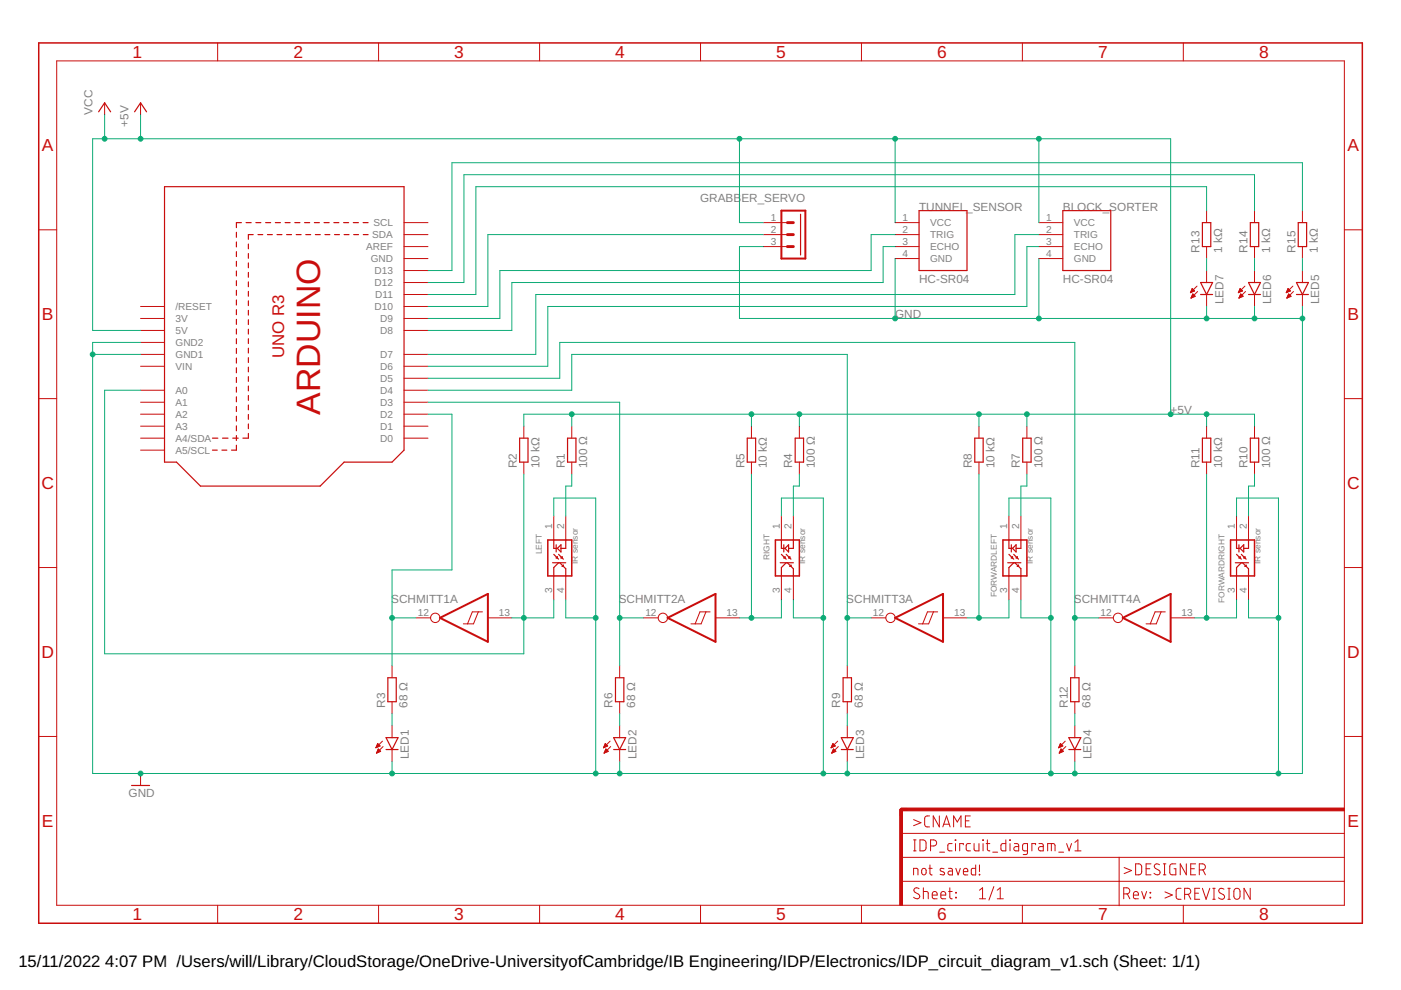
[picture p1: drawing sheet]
<svg xmlns="http://www.w3.org/2000/svg" width="297mm" height="210mm" viewBox="0 0 297 210" stroke-linecap="round" stroke-linejoin="round" font-family="sans-serif">
<g fill="#c90d0c" stroke="#c90d0c" stroke-width=".21">
<path d="M190.8 171.6h.5v20.3h-.5z"/>
<path d="M191.1 171.3h93.9v.6h-93.9z"/>
</g>
<g fill="none" stroke="#c90d0c" stroke-width=".21">
<path d="M12 12.9h273v179h-273zM46.1 9.1v3.8M80.3 9.1v3.8M114.4 9.1v3.8M148.5 9.1v3.8M182.6 9.1v3.8M216.8 9.1v3.8M250.9 9.1v3.8M22.2 21.8v2.5M29.8 21.8v2.5M8.2 48.7h3.8M85.7 59.9h5"/>
<path d="M85.7 57.4h5M85.7 54.8h5M85.7 52.3h5M85.7 47.2h5M85.7 49.7h5M161.9 52.3h5M161.9 47.2h5M161.9 49.7h5M189.8 54.8h5.1M189.8 52.3h5.1M189.8 47.2h5.1M189.8 49.7h5.1"/>
<path d="M220.3 54.8h5M220.3 52.3h5M220.3 47.2h5M220.3 49.7h5M255.8 44.7v2.5M255.8 52.3v2.5M255.8 57.4v2.5M266 44.7v2.5M266 52.3v2.5M266 57.4v2.5M276.1 44.7v2.5M276.1 52.3v2.5"/>
<path d="M276.1 57.4v2.5M285 48.7h3.8M29.8 77.7h5.1M29.8 75.1h5.1M29.8 70.1h5.1M29.8 67.5h5.1M29.8 65h5.1M29.8 72.6h5.1M85.7 77.7h5M85.7 75.1h5M85.7 70.1h5M85.7 67.5h5"/>
<path d="M85.7 65h5M85.7 62.4h5M252.4 61.9h.3M252.5 61.8h.4M252.5 61.7h.7M252.5 63.1h.1M252.6 61.6h.6M252.6 63h.3M252.6 61.4h.4M252.6 62.9h.6M252.7 62.8h.7M252.7 61.3h.2"/>
<path d="M252.8 61.2h.1M252.8 62.7h.4M252.8 62.5h.3M252.9 62.4h.1M252.9 62.3l.5 .5-.9 .4zM253.3 61.7l-.5-.5-.4 .9M253.3 61.7l-.9 .4M253.8 60.7l-1.4 1.4M253.9 61.8l-1.4 1.4M255.8 62.4v2.6M262.6 61.9h.2M262.7 61.8h.4"/>
<path d="M262.7 61.7h.7M262.7 63.1h.1M262.7 63h.4M262.8 61.6h.5M262.8 61.4h.4M262.8 62.9h.6M262.8 61.3h.3M262.8 62.8h.7M262.9 61.2h.1M262.9 62.7h.5M262.9 61.2l.5 .5-.8 .4zM263 62.5h.3"/>
<path d="M263 62.4h.2M263.1 62.3l.5 .5-.9 .4zM263.9 60.7l-1.3 1.4M264.1 61.8l-1.4 1.4M266 62.4v2.6M272.8 61.9h.2M272.8 61.8h.5M272.9 61.7h.7M272.9 63.1h.1M272.9 63h.3M272.9 61.6h.6M273 61.4h.4"/>
<path d="M273 62.9h.5M273 61.3h.3M273 62.8h.7M273.1 61.2h.1M273.1 62.7h.5M273.1 61.2l.5 .5-.9 .4zM273.1 62.5h.4M273.2 62.4h.1M273.2 62.3l.5 .5-.9 .4zM274.1 60.7l-1.4 1.4M274.2 61.8l-1.4 1.4M276.1 62.4v2.6"/>
<path d="M8.2 84.5h3.8M29.8 92.9h5.1M29.8 90.4h5.1M29.8 87.8h5.1M29.8 85.3h5.1M29.8 82.7h5.1M29.8 95.4h5.1M85.7 92.9h5M85.7 90.4h5M85.7 87.8h5M85.7 85.3h5M85.7 82.7h5"/>
<path d="M85.7 80.2h5M111.1 90.4v2.5M111.1 98v2.5M121.2 90.4v2.5M121.2 98v2.5M159.3 90.4v2.5M159.3 98v2.5M169.5 90.4v2.5M169.5 98v2.5M207.6 90.4v2.5M207.6 98v2.5M217.7 90.4v2.5"/>
<path d="M217.7 98v2.5M255.8 90.4v2.5M255.8 98v2.5M266 90.4v2.5M266 98v2.5M285 84.5h3.8M117.4 109.4v5.1M120 109.4v5.1M165.7 109.4v5.1M168.2 109.4v5.1M213.9 109.4v5.1M216.5 109.4v5.1"/>
<path d="M262.2 109.4v5.1M264.7 109.4v5.1M8.2 120.3h3.8M88.2 131h3.1M101.4 129.7l-1 2.6h-2.2M102.3 129.7h-2.2l-1 2.6M103.4 131h5.1M117.4 122.1v5.1M120 122.1v5.1M136.5 131h3.1M149.7 129.7l-1 2.6h-2.2M150.6 129.7h-2.2l-1 2.6"/>
<path d="M151.7 131h5.1M165.7 122.1v5.1M168.2 122.1v5.1M184.7 131h3.1M197.9 129.7l-1 2.6h-2.2M198.8 129.7h-2.2l-1 2.6M199.9 131h5.1M213.9 122.1v5.1M216.5 122.1v5.1M233 131h3.1M246.2 129.7l-1 2.6h-2.2M247.1 129.7h-2.2l-1 2.6"/>
<path d="M248.2 131h5.1M262.2 122.1v5.1M264.7 122.1v5.1M285 120.3h3.8M8.2 156.1h3.8M79.7 158.5h.1M79.8 158.4h.2M79.8 158.3h.5M79.9 158.2h.7M79.9 159.6h.1M79.9 158.1h.6M79.9 159.5h.3"/>
<path d="M80 157.9h.4M80 159.4h.5M80 157.8h.2M80 159.3h.7M80.1 159.2h.5M80.1 157.7h.1M80.1 159h.3M80.2 158.9h.1M80.2 158.8l.5 .5-.9 .4zM80.6 158.2l-.5-.6-.4 .9M80.6 158.2l-.9 .3M81.1 157.1l-1.4 1.4"/>
<path d="M81.2 158.3l-1.4 1.4M83.1 141.2v2.5M83.1 148.8v2.5M83.1 153.9v2.5M83.1 158.9v2.6M128 158.5v.1M128 158.4h.2M128.1 158.3h.4M128.1 158.2h.7M128.1 159.6h.1M128.2 158.1h.5M128.2 159.5h.3"/>
<path d="M128.2 157.9h.4M128.2 159.4h.6M128.3 157.8h.2M128.3 159.3h.6M128.3 157.7h.1M128.3 159.2h.5M128.3 157.6l.5 .6-.8 .3zM128.4 159h.3M128.4 158.9h.2M128.5 158.8l.5 .5-.9 .4zM129.3 157.1l-1.3 1.4M129.5 158.3l-1.4 1.4"/>
<path d="M131.4 141.2v2.5M131.4 148.8v2.5M131.4 153.9v2.5M131.4 158.9v2.6M176.2 158.5v.1M176.3 158.4h.2M176.3 158.3h.5M176.4 158.2h.7M176.4 159.6h.1M176.4 158.1h.6M176.4 159.5h.4M176.5 157.9h.4"/>
<path d="M176.5 159.4h.5M176.5 157.8h.2M176.5 159.3h.7M176.6 157.7h.1M176.6 159.2h.5M176.6 157.6l.5 .6-.9 .3zM176.6 159h.3M176.7 158.9h.1M176.7 158.8l.5 .5-.9 .4zM177.6 157.1l-1.4 1.4M177.7 158.3l-1.4 1.4M179.6 141.2v2.5"/>
<path d="M179.6 148.8v2.5M179.6 153.9v2.5M179.6 158.9v2.6M224.5 158.5h.1M224.5 158.4h.2M224.6 158.3h.4M224.6 159.6h.1M224.6 158.2h.7M224.7 158.1h.5M224.7 159.5h.3M224.7 157.9h.4M224.7 159.4h.6"/>
<path d="M224.8 157.8h.2M224.8 159.3h.6M224.8 157.7h.1M224.8 159.2h.5M224.9 159h.3M224.9 158.9h.2M225 158.8l.5 .5-.9 .4zM225.3 158.2l-.5-.6-.3 .9M225.3 158.2l-.8 .3M225.8 157.1l-1.3 1.4M226 158.3l-1.4 1.4M227.9 141.2v2.5"/>
<path d="M227.9 148.8v2.5M227.9 153.9v2.5M227.9 158.9v2.6M285 156.1h3.8M29.8 164v2.5M191.1 176.7h93.9M193.7 173.8l1.6 .6-1.6 .7M193.7 178.1h.5M194 178.1v2.3M195.1 178.1h.8l.4 .4v1.5l-.4 .4h-.8zM197.1 173h-.7l-.4 .5 .2 1.6 .2 .2h.7M197.3 179.4h.7a.65 .65 0 0 0 .6-.7 .65 .65 0 0 0-.6-.6h-.7v2.3"/>
<path d="M199.2 173v2.3l-1.3-2.3v2.3M199.9 175.3l.8-2.3 .7 2.3M200.1 174.8h1.2M201.9 178.9h-.7l-.2 .3 .1 1.1 .8 .1M202.2 175.3v-2.3l.8 1.3 .8-1.3v2.3M202.5 178.1l.1 .1zM202.6 178.9v1.5M204.2 179.1v-.2h-.7v1.5M204.7 174h.8M205.7 173h-1v2.3h1M205.8 178.9h-.7l-.2 .3 .1 1.1 .8 .1M206.5 178.9v1.3l.4 .2h.7v-1.5"/>
<path d="M208.4 178.1l.1 .1zM208.4 178.9v1.5M209.1 178.9h.8M209.3 178.1l.1 2.1 .5 .2M213.3 178.1v2.3h-.8l-.3-.4 .1-.9 .2-.2h.8M214.1 178.1l.1 .1zM214.1 178.9v1.5M215.1 178.9h.6l.3 .3v1.2h-.6a.46 .46 0 0 1-.5-.5 .46 .46 0 0 1 .5-.4h.6M219.6 179.1v-.2h-.8v1.5M220.3 178.9h.7l.2 .2v1.3h-.6a.46 .46 0 0 1-.4-.5 .46 .46 0 0 1 .4-.4h.6M222.9 178.9v1.5M226.1 178.9l.6 1.5 .5-1.5"/>
<path d="M227.9 178.6l.6-.5v2.3M46.1 191.9v3.8M80.3 191.9v3.8M114.4 191.9v3.8M148.5 191.9v3.8M182.6 191.9v3.8M191.1 186.9h93.9M191.1 181.8h93.9M193.7 185.5v-1.4h.7l.2 .2v1.2M193.7 180.4h.5M194.9 188.4a.58 .58 0 0 0-.9-.1 .58 .58 0 0 0 0 .9l.7 .4a.58 .58 0 0 1 .1 .9 .58 .58 0 0 1-.9-.1l-.2-.2M195.6 184.2l.3-.1 .3 .1 .2 .8a.48 .48 0 0 1-.5 .5 .48 .48 0 0 1-.5-.5z"/>
<path d="M195.8 189l.9 .1 .1 1.5M195.8 188.2v2.4M196.9 184.1h.7M197.2 183.4v1.9l.4 .2M197.7 189.8h1a.54 .54 0 0 0-.4-.8 .54 .54 0 0 0-.6 .5l.1 1 .9 .1M199.2 180.7h1.1M199.5 189.8h1a.54 .54 0 0 0-.4-.8 .54 .54 0 0 0-.6 .5l.1 1 .9 .1M200.2 184.2l-.7-.1-.2 .4 .9 .5v.4l-.2 .1-.7-.1M201.1 184.1h.6l.2 .3v1.1h-.5a.41 .41 0 0 1-.4-.4 .41 .41 0 0 1 .4-.4h.5M201.1 189h.8M201.4 188.2v2.1l.5 .3M202.6 189.2l.2 .1z"/>
<path d="M202.6 190.2l.2 .2zM202.6 184.1l.5 1.4 .5-1.4M204.3 184.8h.9a.49 .49 0 0 0-.3-.7 .49 .49 0 0 0-.6 .5l.1 .8 .8 .1M206.9 183.4v2.1h-.8l-.2-.4 .1-.9 .9-.1M207.6 185.4l.1 .1zM207.7 190.6h1.3M207.7 183.4v1.4M207.7 188.7l.6-.5v2.4M210.5 180.7h1M210.7 188l-1 2.8M211.4 190.6h1.3M211.4 188.7l.7-.5v2.4"/>
<path d="M216.8 191.9v3.8M217.8 180.4h-.7l-.2-.2-.1-1 .3-.3h.7v1.9l-.2 .4h-.7M222.1 180.4v-1.5l1.5 .1 .1 1.4M224.5 180.7h1M227.9 180.4h1.3M237.3 181.8v10.2M238.3 189.5h.6a.65 .65 0 0 0 .6-.6 .65 .65 0 0 0-.6-.7h-.6v2.4M238.3 183.9l1.6 .7-1.6 .6M239 189.5l.5 1.1M240.3 189.8h1.1a.55 .55 0 0 0-.4-.8 .55 .55 0 0 0-.7 .5l.1 1 1 .1M240.8 183.2h.8l.4 .4v1.4l-.4 .5h-.8zM242.1 189l.5 1.6 .5-1.6"/>
<path d="M243 184.2h.8M243.8 190.2l.2 .2zM243.8 189.2l.2 .1zM244 183.2h-1v2.3h1M245.8 183.3a.58 .58 0 0 0-.8-.1 .58 .58 0 0 0 0 .9l.7 .4a.58 .58 0 0 1 .1 .9 .58 .58 0 0 1-.9-.1l-.2-.1M246.7 183.2h.5M246.7 185.5h.5M246.9 183.2v2.3M247 189.1l1.6 .7-1.6 .6M249.3 183.2h-1l-.2 .3-.1 1.5 .2 .4 1.1 .1v-1.3h-.4M250.4 188.3l-.7 .1-.3 .4v1.7l.3 .1 .7 .1M250.9 191.9v3.8"/>
<path d="M251.2 189.6h.6a.65 .65 0 0 0 .7-.6 .65 .65 0 0 0-.7-.7h-.6v2.4M251.5 183.2v2.3l-1.3-2.3v2.3M251.9 189.6l.6 1.1M252.5 184.2h.7M253.3 189.4h.8M253.5 183.2h-1v2.3h1M254.3 184.4h.6a.65 .65 0 0 0 .7-.6 .65 .65 0 0 0-.7-.6h-.6v2.3M254.4 188.3h-1.1v2.4h1.1M254.9 188.3l.8 2.4 .8-2.4M255.1 184.4l.5 1.1M257.1 190.7h.5M257.1 188.3h.5"/>
<path d="M257.4 188.3v2.4M259.5 188.5a.58 .58 0 0 0-.9-.1 .58 .58 0 0 0 .1 .9l.7 .4a.58 .58 0 0 1 0 .9 .58 .58 0 0 1-.8-.1l-.3-.1M260.3 190.7h.5M260.3 188.3h.5M260.6 188.3v2.4M261.7 188.6a.66 .66 0 0 1 .8-.2 .66 .66 0 0 1 .4 .6v1a.66 .66 0 0 1-.6 .7 .66 .66 0 0 1-.7-.7zM265.1 188.3v2.4l-1.3-2.4v2.4"/>
<circle cx="92.3" cy="131" r=".99"/>
<circle cx="140.5" cy="131" r=".99"/>
<circle cx="188.8" cy="131" r=".99"/>
<circle cx="237" cy="131" r=".99"/>
</g>
<path d="M166.9 52.3h1.3M166.9 49.7h1.3M166.9 47.2h1.3M192.3 171.6h-1.2v1.3" fill="none" stroke="#c90d0c" stroke-width=".61"/>
<path d="M8.2 9.1h280.6v186.6h-280.6zM116.1 114.5h5.1v7.6h-5.1zM164.4 114.5h5.1v7.6h-5.1zM212.6 114.5h5.1v7.6h-5.1zM260.9 114.5h5.1v7.6h-5.1z" fill="none" stroke="#c90d0c" stroke-width=".32"/>
<g fill="none" stroke="#c90d0c" stroke-width=".25">
<path d="M20.9 23.7l1.3-1.9 1.3 1.9M28.5 23.7l1.3-1.9 1.3 1.9M34.9 39.6h50.8v55.8l-2.6 2.6h-10.1l-5.1 5.1h-25.4l-5.1-5.1h-2.5zM50.1 49.3v1M50.1 51.3v1M50.1 53.4v1M50.1 55.4v1.1M50.1 57.5v1M50.1 59.5v1.1M51.2 47.2h-1.1v1.1M52.2 47.2h1.1M52.7 51.8v.9"/>
<path d="M52.7 53.8v1M52.7 55.8v1M52.7 57.8v1M52.7 59.8v1M53.7 49.7h-1v1M54.3 47.2h1M54.7 49.7h1M56.3 47.2h1.1M56.7 49.7h1M58.4 47.2h1.1M58.7 49.7h1.1M60.5 47.2h1"/>
<path d="M60.8 49.7h1M62.5 47.2h1.1M62.8 49.7h1M64.6 47.2h1.1M64.8 49.7h1.1M66.7 47.2h1M66.9 49.7h1M68.7 47.2h1.1M68.9 49.7h1M70.8 47.2h1M70.9 49.7h1.1M72.9 47.2h1"/>
<path d="M73 49.7h1M74.9 47.2h1.1M75 49.7h1M77 47.2h1M77 49.7h1M169.7 45.4v8.7M194.9 44.7h10.1v12.7h-10.1zM225.3 44.7h10.2v12.7h-10.2zM254.6 59.9h2.5l-1.3 2.5zM254.9 47.2h1.8v5.1h-1.8zM264.7 59.9h2.6l-1.3 2.5zM265.1 47.2h1.8v5.1h-1.8z"/>
<path d="M274.9 59.9h2.5l-1.3 2.5zM275.3 47.2h1.7v5.1h-1.7zM50.1 61.6v1M50.1 63.6v1.1M50.1 65.7v1M50.1 67.7v1.1M50.1 69.8v1M50.1 71.8v1.1M50.1 73.9v1M50.1 75.9v1.1M50.1 78v1M52.7 61.8v1"/>
<path d="M52.7 63.8v1M52.7 65.8v1M52.7 67.8v1M52.7 69.8v1M52.7 71.8v1M52.7 73.8v1M52.7 75.8v1.1M52.7 77.9v.9M52.7 79.9v1M254.6 62.4h2.5M264.7 62.4h2.6M274.9 62.4h2.5"/>
<path d="M45 95.4h1.1M45 92.9h1.2M47.1 95.4h1M47.2 92.9h1.1M49.3 92.9h1.2M50.1 80v1.1M50.1 82.1v1M50.1 84.1v1.1M50.1 86.2v1M50.1 88.2v1.1M50.1 90.3v1M50.1 92.4v1"/>
<path d="M50.1 94.4v1h-1M52.7 81.9v1M52.7 83.9v1M52.7 85.9v1M52.7 87.9v1M52.7 89.9v1M52.7 91.9v1h-1.2M110.2 92.9h1.8v5.1h-1.8zM120.3 92.9h1.8v5.1h-1.8zM158.4 92.9h1.8v5.1h-1.8zM168.6 92.9h1.8v5.1h-1.8zM206.7 92.9h1.7v5.1h-1.7z"/>
<path d="M216.8 92.9h1.8v5.1h-1.8zM254.9 92.9h1.8v5.1h-1.8zM265.1 92.9h1.8v5.1h-1.8zM117.2 119.3h2.8M117.4 114.5v1.8h.8M117.4 117.5l1 1.1M117.9 115.5v1.5M118.2 118v.3h-.3zM118.4 119.3l-1 1v1.8M118.4 117.5l1 1.1M118.7 119.3l1.3 1.3v1.5M118.9 115.5v1.5l-.7-.7z"/>
<path d="M119.2 118v.3h-.3zM119.4 119.8v.3h-.2zM120 114.5v1.8h-1.1M165.4 119.3h2.8M165.7 114.5v1.8h.7M165.7 117.5l1 1.1M166.2 115.5v1.5M166.4 118v.3h-.2zM166.7 119.3l-1 1v1.8M166.7 117.5l1 1.1M166.9 119.3l1.3 1.3v1.5M167.2 115.5v1.5l-.8-.7z"/>
<path d="M167.4 118v.3h-.2zM167.7 119.8v.3h-.3zM168.2 114.5v1.8h-1M213.7 119.3h2.8M213.9 114.5v1.8h.8M213.9 117.5l1 1.1M214.4 118.3l.3-.3v.3zM214.4 115.5v1.5M214.9 119.3l-1 1v1.8M214.9 117.5l1 1.1M215.2 119.3l1.3 1.3v1.5M215.4 115.5v1.5l-.7-.7z"/>
<path d="M215.7 118v.3h-.3zM215.9 119.8v.3h-.2zM216.5 114.5v1.8h-1.1M261.9 119.3h2.8M262.2 114.5v1.8h.7M262.2 117.5l1 1.1M262.7 115.5v1.5M262.7 118.3l.2-.3v.3zM263.2 119.3l-1 1v1.8M263.2 117.5l1 1.1M263.4 119.3l.8 .8M263.7 115.5v1.5l-.8-.7z"/>
<path d="M263.9 118v.3h-.2zM264.7 114.5v1.8h-1M263.9 120.1l.3-.3v.3zM264.2 120.1l.5 .5v1.5M81.9 158.9h2.5M81.9 156.4h2.5l-1.3 2.5zM82.2 143.7h1.8v5.1h-1.8zM130.1 158.9h2.6M130.1 156.4h2.6l-1.3 2.5zM130.5 143.7h1.8v5.1h-1.8zM178.4 158.9h2.5M178.4 156.4h2.5l-1.3 2.5z"/>
<path d="M178.8 143.7h1.7v5.1h-1.7zM226.6 156.4h2.6l-1.3 2.5zM226.6 158.9h2.6M227 143.7h1.8v5.1h-1.8zM27.9 166.5h3.8"/>
</g>
<path d="M165.7 44.7h5.1v10.1h-5.1zM93.3 131l10.1-5.1v10.2zM141.5 131l10.2-5.1v10.2zM189.8 131l10.1-5.1v10.2zM238 131l10.2-5.1v10.2z" fill="none" stroke="#c90d0c" stroke-width=".42"/>
<g fill="none" stroke="#0dab76" stroke-width=".21">
<path d="M22.2 24.3v5.1M29.8 24.3v5.1M156.8 29.4v17.8h5.1M189.8 29.4v17.8M220.3 29.4v17.8M161.9 49.7h-58.5v15.3h-12.7M161.9 52.3h-5.1v15.2h119.3M189.8 52.3h-2.6v7.6h-78.7v10.2h-17.8M189.8 49.7h-5.1v7.7h-78.7v10.1h-15.3M189.8 54.8v12.7M220.3 49.7h-5.1v12.7h-101.6v12.7h-22.9M220.3 52.3h-2.6v12.7h-101.6v12.7h-25.4"/>
<path d="M220.3 54.8v12.7M255.8 44.7v-5.1h-154.9v22.8h-10.2M255.8 54.8v2.6M266 44.7v-7.7h-167.6v22.9h-7.7M266 54.8v2.6M276.1 44.7v-10.2h-180.3v22.9h-5.1M276.1 54.8v2.6M19.6 75.1h10.2M29.8 70.1h-10.2v-40.7h228.6v58.4M255.8 65v2.5M266 65v2.5M276.1 65v99h-256.5v-91.4h10.2"/>
<path d="M29.8 82.7h-7.6v55.9h88.9v-38.1M90.7 87.8h5.1v33h-12.7v20.4M90.7 80.2h28v-7.6h109.2v68.6M90.7 82.7h30.5v-7.6h58.4v66.1M90.7 85.3h40.7v55.9M111.1 90.4v-2.6h154.9v2.6M121.2 87.8v2.6M159.3 87.8v2.6M169.5 87.8v2.6M207.6 87.8v2.6M217.7 87.8v2.6M255.8 87.8v2.6"/>
<path d="M117.4 109.4v-3.8h8.9v58.4M121.2 100.5v2.6h-1.2v6.3M159.3 100.5v30.5M165.7 109.4v-3.8h8.9v58.4M169.5 100.5v2.6h-1.3v6.3M207.6 100.5v30.5M213.9 109.4v-3.8h8.9v58.4M217.7 100.5v2.6h-1.2v6.3M255.8 100.5v30.5M262.2 109.4v-3.8h8.9v58.4M266 100.5v2.6h-1.3v6.3M83.1 131h5.1"/>
<path d="M117.4 127.2v3.8h-8.9M120 127.2v3.8h6.3M131.4 131h5.1M165.7 127.2v3.8h-8.9M168.2 127.2v3.8h6.4M179.6 131h5.1M213.9 127.2v3.8h-8.9M216.5 127.2v3.8h6.3M227.9 131h5.1M262.2 127.2v3.8h-8.9M264.7 127.2v3.8h6.4M83.1 151.3v2.6"/>
<path d="M131.4 151.3v2.6M179.6 151.3v2.6M227.9 151.3v2.6M83.1 161.5v2.5M131.4 161.5v2.5M179.6 161.5v2.5M227.9 161.5v2.5"/>
</g>
<g fill="#0dab76" stroke="#0dab76" stroke-width=".21">
<circle cx="255.8" cy="131" r=".51"/>
<circle cx="207.6" cy="131" r=".51"/>
<circle cx="159.3" cy="131" r=".51"/>
<circle cx="111.1" cy="131" r=".51"/>
<circle cx="83.1" cy="131" r=".51"/>
<circle cx="227.9" cy="164" r=".51"/>
<circle cx="271.1" cy="131" r=".51"/>
<circle cx="271.1" cy="164" r=".51"/>
<circle cx="222.8" cy="131" r=".51"/>
<circle cx="222.8" cy="164" r=".51"/>
<circle cx="179.6" cy="164" r=".51"/>
<circle cx="174.6" cy="131" r=".51"/>
<circle cx="174.6" cy="164" r=".51"/>
<circle cx="131.4" cy="164" r=".51"/>
<circle cx="126.3" cy="131" r=".51"/>
<circle cx="126.3" cy="164" r=".51"/>
<circle cx="83.1" cy="164" r=".51"/>
<circle cx="276.1" cy="67.5" r=".51"/>
<circle cx="19.6" cy="75.1" r=".51"/>
<circle cx="29.8" cy="164" r=".51"/>
<circle cx="255.8" cy="67.5" r=".51"/>
<circle cx="266" cy="67.5" r=".51"/>
<circle cx="189.8" cy="67.5" r=".51"/>
<circle cx="220.3" cy="67.5" r=".51"/>
<circle cx="131.4" cy="131" r=".51"/>
<circle cx="179.6" cy="131" r=".51"/>
<circle cx="227.9" cy="131" r=".51"/>
<circle cx="121.2" cy="87.8" r=".51"/>
<circle cx="159.3" cy="87.8" r=".51"/>
<circle cx="169.5" cy="87.8" r=".51"/>
<circle cx="207.6" cy="87.8" r=".51"/>
<circle cx="217.7" cy="87.8" r=".51"/>
<circle cx="255.8" cy="87.8" r=".51"/>
<circle cx="248.2" cy="87.8" r=".51"/>
<circle cx="22.2" cy="29.4" r=".51"/>
<circle cx="29.8" cy="29.4" r=".51"/>
<circle cx="189.8" cy="29.4" r=".51"/>
<circle cx="156.8" cy="29.4" r=".51"/>
<circle cx="220.3" cy="29.4" r=".51"/>
</g>
<text font-size="7.2" fill="#c90d0c" x="67.9" y="87.9" transform="rotate(-90 67.9 87.9)">ARDUINO</text>
<g font-size="3.7" fill="#c90d0c">
<text x="28.1" y="12.3">1</text>
<text x="62.2" y="12.3">2</text>
<text x="96.3" y="12.3">3</text>
<text x="130.4" y="12.3">4</text>
<text x="164.6" y="12.3">5</text>
<text x="198.7" y="12.3">6</text>
<text x="232.8" y="12.3">7</text>
<text x="266.9" y="12.3">8</text>
<text x="8.9" y="32.1">A</text>
<text x="285.7" y="32.1">A</text>
<text x="8.9" y="67.9">B</text>
<text x="285.7" y="67.9">B</text>
<text x="8.8" y="103.7">C</text>
<text x="285.6" y="103.7">C</text>
<text x="8.8" y="139.5">D</text>
<text x="285.6" y="139.5">D</text>
<text x="8.9" y="175.3">E</text>
<text x="285.7" y="175.3">E</text>
<text x="28.1" y="195.1">1</text>
<text x="62.2" y="195.1">2</text>
<text x="96.3" y="195.1">3</text>
<text x="130.4" y="195.1">4</text>
<text x="164.6" y="195.1">5</text>
<text x="198.7" y="195.1">6</text>
<text x="232.8" y="195.1">7</text>
<text x="266.9" y="195.1">8</text>
</g>
<text font-size="3.6" fill="#c90d0c" x="60.3" y="75.9" transform="rotate(-90 60.3 75.9)">UNO R3</text>
<g font-size="3.5">
<text x="3.9" y="205">15/11/2022</text>
<text x="22.3" y="205">4:07 PM /Users/will/Library/CloudStorage/OneDrive-UniversityofCambridge/IB Engineering/IDP/Electronics/IDP_circuit_diagram_v1.sch (Sheet: 1/1)</text>
</g>
<g font-size="2.5" fill="#808080">
<text x="19.6" y="24.3" transform="rotate(-90 19.6 24.3)">VCC</text>
<text x="27.3" y="26.9" transform="rotate(-90 27.3 26.9)">+5V</text>
<text x="148.4" y="42.9">GRABB</text>
<text x="157.2" y="42.9">ER_SERVO</text>
<text x="194.9" y="44.7">TUNNEL_SENSOR</text>
<text x="225.3" y="44.7">BLOCK_SORTER</text>
<text x="254.3" y="53.5" transform="rotate(-90 254.3 53.5)">R13</text>
<text x="259.1" y="53.5" transform="rotate(-90 259.1 53.5)">1 kΩ</text>
<text x="264.5" y="53.5" transform="rotate(-90 264.5 53.5)">R14</text>
<text x="269.3" y="53.5" transform="rotate(-90 269.3 53.5)">1 kΩ</text>
<text x="274.6" y="53.5" transform="rotate(-90 274.6 53.5)">R15</text>
<text x="279.4" y="53.5" transform="rotate(-90 279.4 53.5)">1 kΩ</text>
<text x="194.9" y="59.9">HC-SR04</text>
<text x="225.3" y="59.9">HC-SR04</text>
<text x="259.4" y="64.5" transform="rotate(-90 259.4 64.5)">LED7</text>
<text x="269.5" y="64.5" transform="rotate(-90 269.5 64.5)">LED6</text>
<text x="279.7" y="64.5" transform="rotate(-90 279.7 64.5)">LED5</text>
<text x="189.8" y="67.5">GND</text>
<text x="248.2" y="87.8">+5V</text>
<text x="109.6" y="99.3" transform="rotate(-90 109.6 99.3)">R2</text>
<text x="114.4" y="99.3" transform="rotate(-90 114.4 99.3)">10 kΩ</text>
<text x="119.7" y="99.3" transform="rotate(-90 119.7 99.3)">R1</text>
<text x="124.5" y="99.3" transform="rotate(-90 124.5 99.3)">100 Ω</text>
<text x="157.8" y="99.3" transform="rotate(-90 157.8 99.3)">R5</text>
<text x="162.6" y="99.3" transform="rotate(-90 162.6 99.3)">10 kΩ</text>
<text x="168" y="99.3" transform="rotate(-90 168 99.3)">R4</text>
<text x="172.8" y="99.3" transform="rotate(-90 172.8 99.3)">100 Ω</text>
<text x="206.1" y="99.3" transform="rotate(-90 206.1 99.3)">R8</text>
<text x="210.9" y="99.3" transform="rotate(-90 210.9 99.3)">10 kΩ</text>
<text x="216.2" y="99.3" transform="rotate(-90 216.2 99.3)">R7</text>
<text x="221" y="99.3" transform="rotate(-90 221 99.3)">100 Ω</text>
<text x="254.3" y="99.3" transform="rotate(-90 254.3 99.3)">R11</text>
<text x="259.1" y="99.3" transform="rotate(-90 259.1 99.3)">10 kΩ</text>
<text x="264.5" y="99.3" transform="rotate(-90 264.5 99.3)">R10</text>
<text x="269.3" y="99.3" transform="rotate(-90 269.3 99.3)">100 Ω</text>
<text x="82.9" y="127.8">SCHMITT1A</text>
<text x="131.2" y="127.8">SCHMITT2A</text>
<text x="179.4" y="127.8">SCHMITT3A</text>
<text x="227.7" y="127.8">SCHMITT4A</text>
<text x="81.6" y="150" transform="rotate(-90 81.6 150)">R3</text>
<text x="86.4" y="150" transform="rotate(-90 86.4 150)">68 Ω</text>
<text x="129.9" y="150" transform="rotate(-90 129.9 150)">R6</text>
<text x="134.7" y="150" transform="rotate(-90 134.7 150)">68 Ω</text>
<text x="178.1" y="150" transform="rotate(-90 178.1 150)">R9</text>
<text x="182.9" y="150" transform="rotate(-90 182.9 150)">68 Ω</text>
<text x="226.4" y="150" transform="rotate(-90 226.4 150)">R12</text>
<text x="231.2" y="150" transform="rotate(-90 231.2 150)">68 Ω</text>
<text x="86.7" y="161" transform="rotate(-90 86.7 161)">LED1</text>
<text x="134.9" y="161" transform="rotate(-90 134.9 161)">LED2</text>
<text x="183.2" y="161" transform="rotate(-90 183.2 161)">LED3</text>
<text x="231.4" y="161" transform="rotate(-90 231.4 161)">LED4</text>
<text x="27.3" y="169.1">GND</text>
</g>
<g font-size="2.1" fill="#808080">
<text x="79.2" y="48">SCL</text>
<text x="163.4" y="46.8">1</text>
<text x="191.3" y="46.8">1</text>
<text x="197.2" y="48">VCC</text>
<text x="221.8" y="46.8">1</text>
<text x="227.7" y="48">VCC</text>
<text x="77.6" y="53">AREF</text>
<text x="78.9" y="50.5">SDA</text>
<text x="163.4" y="49.4">2</text>
<text x="163.4" y="51.9">3</text>
<text x="191.3" y="49.4">2</text>
<text x="191.3" y="51.9">3</text>
<text x="197.2" y="50.5">TRIG</text>
<text x="197.2" y="53">ECHO</text>
<text x="221.8" y="49.4">2</text>
<text x="221.8" y="51.9">3</text>
<text x="227.7" y="50.5">TRIG</text>
<text x="227.7" y="53">ECHO</text>
<text x="78.6" y="55.6">GND</text>
<text x="79.4" y="58.1">D13</text>
<text x="191.3" y="54.5">4</text>
<text x="197.2" y="55.6">GND</text>
<text x="221.8" y="54.5">4</text>
<text x="227.7" y="55.6">GND</text>
<text x="37.2" y="65.7">/RESET</text>
<text x="79.4" y="65.7">D10</text>
<text x="79.4" y="60.7">D12</text>
<text x="79.6" y="63.2">D11</text>
<text x="37.2" y="70.8">5V</text>
<text x="37.2" y="68.3">3V</text>
<text x="80.6" y="70.8">D8</text>
<text x="80.6" y="68.3">D9</text>
<text x="37.2" y="75.9">GND1</text>
<text x="37.2" y="73.4">GND2</text>
<text x="80.6" y="75.9">D7</text>
<text x="37.2" y="83.5">A0</text>
<text x="37.2" y="78.4">VIN</text>
<text x="80.6" y="83.5">D4</text>
<text x="80.6" y="81">D5</text>
<text x="80.6" y="78.4">D6</text>
<text x="37.2" y="88.6">A2</text>
<text x="37.2" y="86.1">A1</text>
<text x="80.6" y="88.6">D2</text>
<text x="80.6" y="86.1">D3</text>
<text x="37.2" y="93.7">A4/SDA</text>
<text x="37.2" y="91.1">A3</text>
<text x="80.6" y="93.7">D0</text>
<text x="80.6" y="91.1">D1</text>
<text x="37.2" y="96.2">A5/SCL</text>
<text x="117.1" y="112.2" transform="rotate(-90 117.1 112.2)">1</text>
<text x="119.6" y="112.2" transform="rotate(-90 119.6 112.2)">2</text>
<text x="165.3" y="112.2" transform="rotate(-90 165.3 112.2)">1</text>
<text x="167.8" y="112.2" transform="rotate(-90 167.8 112.2)">2</text>
<text x="213.6" y="112.2" transform="rotate(-90 213.6 112.2)">1</text>
<text x="216.1" y="112.2" transform="rotate(-90 216.1 112.2)">2</text>
<text x="261.8" y="112.2" transform="rotate(-90 261.8 112.2)">1</text>
<text x="264.4" y="112.2" transform="rotate(-90 264.4 112.2)">2</text>
<text x="117.1" y="125.6" transform="rotate(-90 117.1 125.6)">3</text>
<text x="119.6" y="125.6" transform="rotate(-90 119.6 125.6)">4</text>
<text x="165.3" y="125.6" transform="rotate(-90 165.3 125.6)">3</text>
<text x="167.8" y="125.6" transform="rotate(-90 167.8 125.6)">4</text>
<text x="213.6" y="125.6" transform="rotate(-90 213.6 125.6)">3</text>
<text x="216.1" y="125.6" transform="rotate(-90 216.1 125.6)">4</text>
<text x="261.8" y="125.6" transform="rotate(-90 261.8 125.6)">3</text>
<text x="264.4" y="125.6" transform="rotate(-90 264.4 125.6)">4</text>
<text x="88.6" y="130.6">12</text>
<text x="105.8" y="130.6">13</text>
<text x="136.8" y="130.6">12</text>
<text x="154" y="130.6">13</text>
<text x="185.1" y="130.6">12</text>
<text x="202.3" y="130.6">13</text>
<text x="233.3" y="130.6">12</text>
<text x="250.5" y="130.6">13</text>
</g>
<g font-size="1.8" fill="#808080">
<text x="114.9" y="117.6" transform="rotate(-90 114.9 117.6)">LEFT</text>
<text x="122.5" y="119.6" transform="rotate(-90 122.5 119.6)">IR sensor</text>
<text x="163.1" y="118.7" transform="rotate(-90 163.1 118.7)">RIGHT</text>
<text x="170.7" y="119.6" transform="rotate(-90 170.7 119.6)">IR sensor</text>
<text x="219" y="119.6" transform="rotate(-90 219 119.6)">IR sensor</text>
<text x="267.2" y="119.6" transform="rotate(-90 267.2 119.6)">IR sensor</text>
<text x="211.4" y="126.7" transform="rotate(-90 211.4 126.7)">FORWARDLEFT</text>
<text x="259.6" y="127.8" transform="rotate(-90 259.6 127.8)">FORWARDRIGHT</text>
</g>
</svg>
